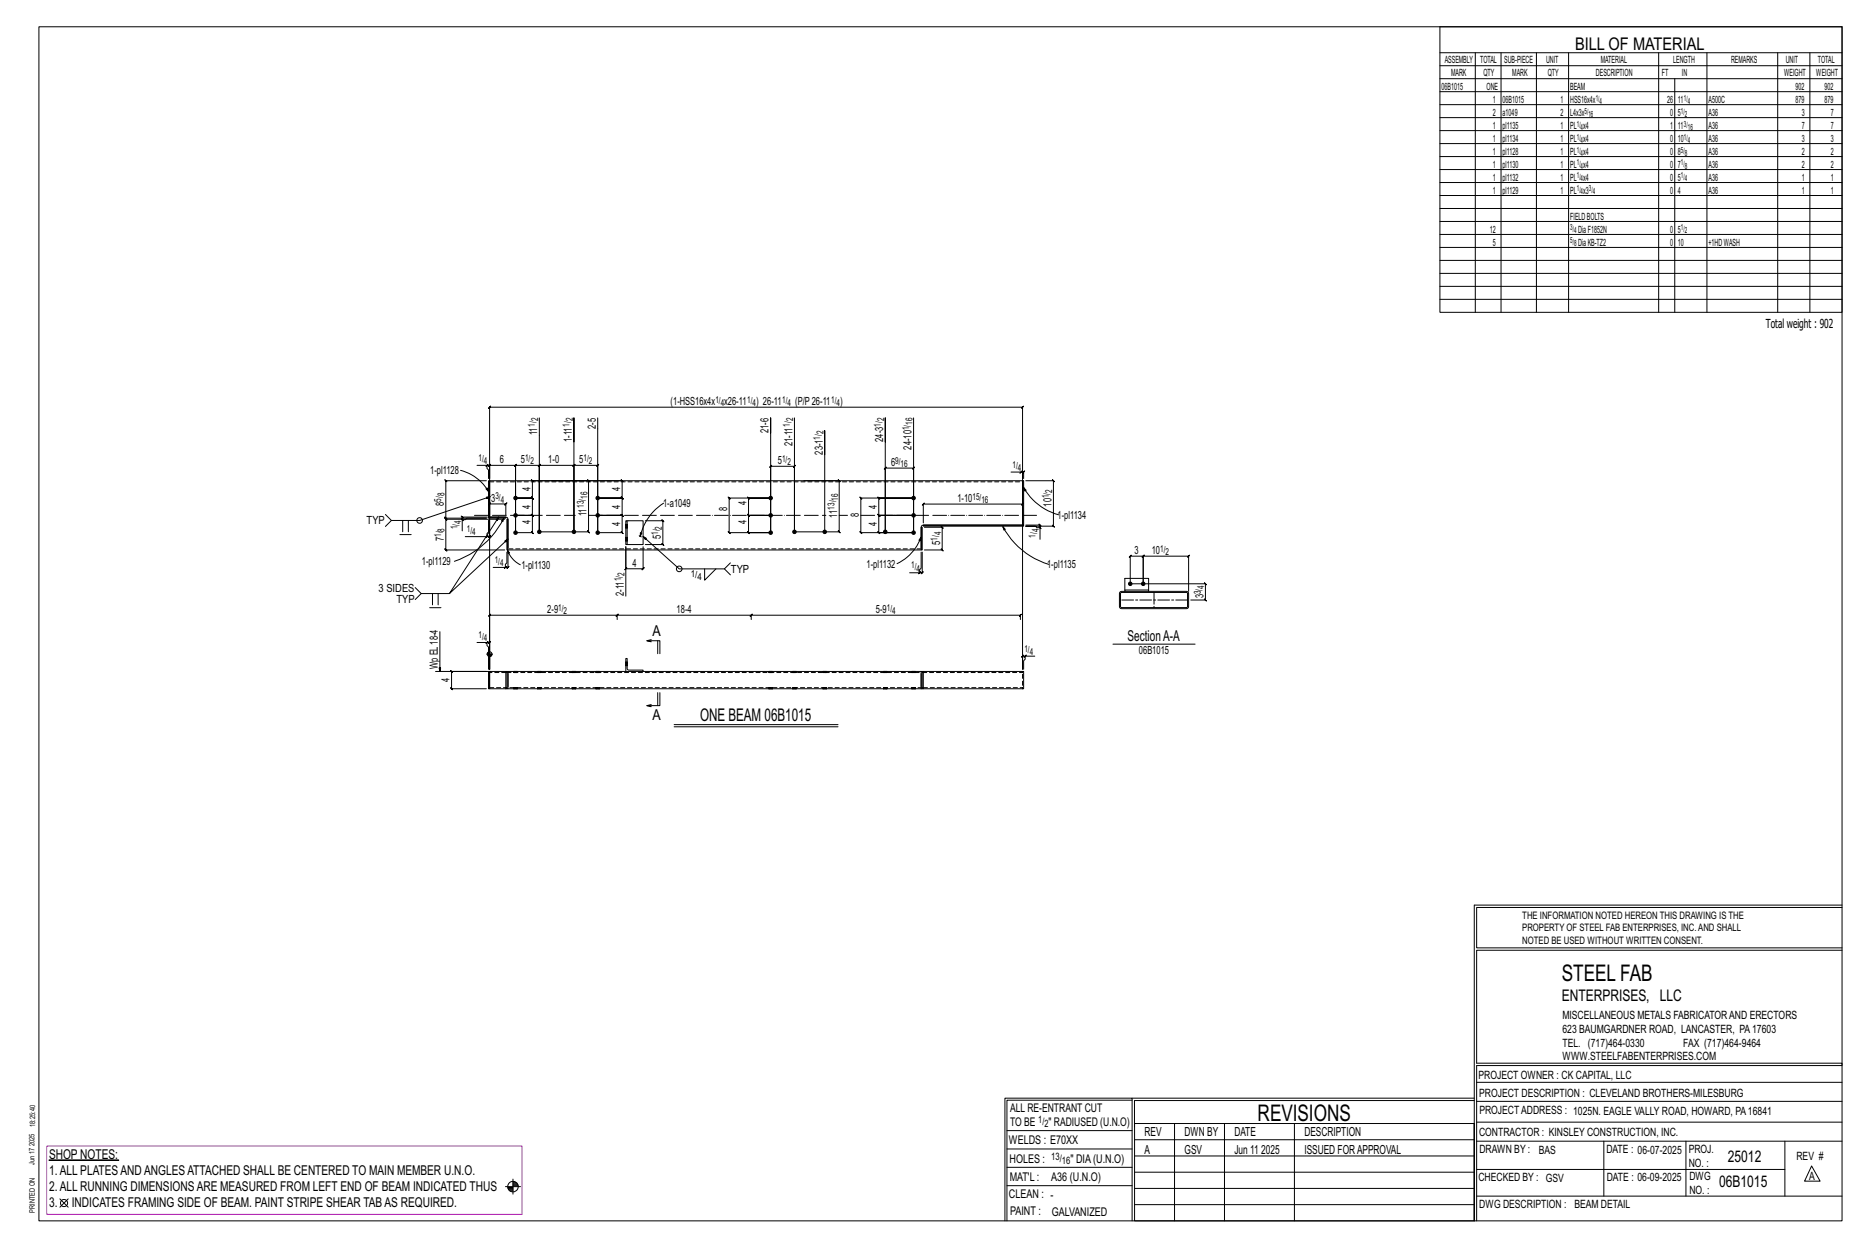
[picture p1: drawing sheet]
<svg xmlns="http://www.w3.org/2000/svg" width="914mm" height="610mm" viewBox="0 0 914 610" stroke-linecap="round" stroke-linejoin="round" font-family="sans-serif">
<g fill="#000" stroke="#000" stroke-width=".49">
<path d="M24 568h34z"/>
<circle cx="252" cy="244" r=".9"/>
<circle cx="252" cy="252" r=".9"/>
<circle cx="293" cy="244" r=".9"/>
<circle cx="293" cy="252" r=".9"/>
<circle cx="377" cy="244" r=".9"/>
<circle cx="377" cy="252" r=".9"/>
<circle cx="447" cy="252" r=".9"/>
<circle cx="447" cy="244" r=".9"/>
<circle cx="252" cy="261" r=".9"/>
<circle cx="264" cy="260" r=".9"/>
<circle cx="281" cy="260" r=".9"/>
<circle cx="293" cy="261" r=".9"/>
<circle cx="377" cy="261" r=".9"/>
<circle cx="389" cy="260" r=".9"/>
<circle cx="404" cy="260" r=".9"/>
<circle cx="433" cy="260" r=".9"/>
<circle cx="447" cy="261" r=".9"/>
<circle cx="553" cy="286" r=".9"/>
<circle cx="560" cy="286" r=".9"/>
</g>
<g fill="none" stroke="#000" stroke-width=".49">
<path d="M19 13h883v584h-883zM705 13h197v140h-197zM705 26h197M705 32h197M705 39h197M722 26v127M735 26v127M752 26v127M768 26v127M812 26v127M820 39v114M836 26v127"/>
<path d="M870 26v127M886 26v127M705 45h197M705 51h197M705 58h197M705 64h197M705 70h197M705 77h197M705 83h197M705 89h197M705 96h197M705 102h197"/>
<path d="M705 108h197M705 115h197M705 121h197M705 127h197M705 134h197M705 140h197M705 146h197M264 204v56h24l1 1-1-1v-25l1 1-1-1h-18M281 216v-12v56M293 204v57M377 212v-8v57v-33v1l1-1h-1h12l-1 1 1-1v32M389 204v56"/>
<path d="M447 204v57v-32h1l-1 1v-1h-14h1l-1 1v-1v31v-56v12M225 230a22 22 0 0 1 14 10M234 228h4v1l1 1v4M238 239h1v1zM238 228l1-1zM238 235h-20l1 1-1-1v19v-1l1 1h-1h20h-9h-1h-2v6M238 228h2h-1l1-1v1v6v-6h-1l1-1v1h12l1-1-1 1v33M240 236v17h8l1 1v14M240 235v19h-1v-19h262v22v-22M270 235h-9h-1l1 1v-1v9l-1-1 1 1h-9h9l-1-1 1 1v8h-1l1 1v-1h-9h9h-1l1 1v-1v9l-1-1 1 1h-9M270 235h35h-1l1 1v-1v9l-1-1 1 1h-12h12l-1-1 1 1v8h-1l1 1v-1h-12h12h-1l1 1v-1v9l-1-1 1 1h-12M393 235h18h-1l1 1v-1v25h-1l1 1v-1h-22"/>
<path d="M404 222v-11v49M495 231h6v3M500 231h-1l1-1zM500 231h1l1-1-1 1v3M501 236v21h-49l-1 1v10M501 239l1 1zM501 239a28 28 0 0 0 17 13M502 235h14h-1l1 1v-1v22h-1l1 1v-1h-14h5l1 1h1v6M192 255l-3 3M197 255v5M200 255v5M226 254l1 1z"/>
<path d="M239 253h-13v-1l1 1h-1v1M239 255v5l-1 1v2h-10M240 253h8v1h-8zM240 255v8v-1l-1 1h1h-2M240 252v-5h-1l1-1v1h8h-1l1-1v1v5M240 243l-35 12h-13l-3-3M244 253l-24 37 29-26M247 253l-1 2h-1zM247 253a42 42 0 0 1-25 22M247 254h-29l1 1-1-1v15l1 1-1-1h29M248 254h1v15h-1zM306 257h.1"/>
<path d="M306 258h.1M306 255h1v11h-1zM307 255h8v11h-8M307 257h.1M307 258h.1M316 255h8v-1l1 1h-1v11l1 1-1-1h-8M325 246a26 26 0 0 0-12 16M356 243l1 1h20h-11v-1l1 1h-1v8l1 1-1-1h11h-11l1 1-1-1v9v-1l1 1h-1h11h-20l-1-1 1 1v-17zM421 243v1h26h-17v-1l1 1h-1v8l1 1-1-1h17h-17l1 1-1-1v9v-1l1 1h-1h17h-26h1l-1-1v1v-17h1zM451 258v11zM452 257h49h-49zM452 256v-9h-1l1-1v1h49h-1l1-1v1v9"/>
<path d="M452 258h9v-1l1 1h-1v11l1 1-1-1h-9M491 258l1 1h-1zM491 258a38 38 0 0 0 22 18M502 257h7v-1l1 1h-1v1M509 258l1 1zM196 262h5M238 263l1-1zM248 277l-1 1zM248 270v5l-1 1v2h-6M248 269l1 2zM248 269a13 13 0 0 0 7 7M249 270v8v-1l-1 1h1h-2"/>
<path d="M249 269h202M281 260v-32v-1l-1 1h1h-17l1-1-1 1v32v-32l1-1-1 1h-12l1-1-1 1v33M281 260v-32h-1l1-1v1h12h-1l1-1v1v33M306 263h.1M306 265h.1M307 263h.1M307 265h.1M313 262h.1M313 262l1 1M313 261h1l-1 1zM315 267v11l-1 1 1-1h-9h1l-1 1v-1v-11v25M315 262l17 16h23l3-3"/>
<path d="M345 278v6l5-6M355 278l3 3M451 263v2l-1-1zM451 263a23 23 0 0 1-12 13M451 270v8l-1 1v1h-5M451 270v10h1l-1 1v-1h-1M203 287l3 3h14M206 290l-3 3M210 297h6M212 290v6M214 290v6M450 281l1-1z"/>
<path d="M548 290l33-1 1 1v7l-1 1h-32l-1-1zM549 290h32v7h-32zM551 289h11M551 289v-6h11v6M582 289v-17l-1 1 1-1h-22l-1 1 1-1v14v-14l-1 1 1-1h-7h1l-1 1v-1v14h37v-1l1 1h-1v8v-1l1 1h-1h-7M215 309v20M234 314h4v2l1 1v10M238 315l1-1zM238 314h2l-1 1 1-1v13v-8M239 320h.1M239 319v1M302 301h66h-1l1-1v3"/>
<path d="M302 303l1-3-1 1h-62v-1l-1 1h1v26v-128l-1 1 1-1h261l-1 1 1-1v128v-6l-1 1 1-1h1M303 300l-1 1zM319 314l-2-1h6v7M319 313h-2M322 313v7M368 301h131l1-1-1 3M368 300l-1 1zM545 315h40M213 329h27M238 329h-17v-1l1 1h-1v8v-1l1 1h-1h17M238 320h3M239 329h1v8h-1z"/>
<path d="M240 320v1M241 320v1M248 329h-8v8h8M248 329h.1M248 336h.1M248 329v8M249 329h-1v8M249 329v8h-1M249 330v6M249 337h202M249 329h202M252 328v1"/>
<path d="M252 329h.1M252 336h.1M252 337h.1M253 328v1M253 329h.1M253 336h.1M253 337h.1M263 328v1M263 329h.1M263 336h.1M263 337h.1M265 328v1"/>
<path d="M265 329h.1M265 336h.1M265 337h.1M280 328v1M280 329h.1M280 336h.1M280 337h.1M282 328v1M282 329h.1M282 336h.1M282 337h.1M292 328v1"/>
<path d="M292 329h.1M292 336h.1M292 337h.1M293 328v1M293 329h.1M293 336h.1M293 337h.1M306 324h.1M306 326h.1M306 329v-7h1v6h8v1M307 324h.1M307 326h.1"/>
<path d="M322 339v6M323 339v6h-6l2 1M376 328v1M376 329h.1M376 336h.1M376 337h.1M378 328v1M378 329h.1M378 336h.1M378 337h.1M388 328v1M388 329h.1"/>
<path d="M388 336h.1M388 337h.1M390 328v1M390 329h.1M390 336h.1M390 337h.1M403 328v1M403 329h.1M403 336h.1M403 337h.1M405 328v1M405 329h.1"/>
<path d="M405 336h.1M405 337h.1M432 328v1M432 329h.1M432 336h.1M432 337h.1M434 328v1M434 329h.1M434 336h.1M434 337h.1M446 328v1M446 329h.1"/>
<path d="M446 336h.1M446 337h.1M448 328v1M448 329h.1M448 336h.1M448 337h.1M451 330v6M451 329h1M451 336h1M451 329v8M452 329h-1v8M452 329v8h-1"/>
<path d="M452 329h49v8h-49M502 321l-1 1zM507 321h-5v2h-1v4M319 345h-2M330 355h80M330 356h80M722 443v154M722 443h180M902 444h-179v20h179M902 465h-179v55h179v1h-179v76M554 538h-61v59M554 537h168"/>
<path d="M722 538h-167v13M723 539h179M723 530h179M493 553h61M555 550h167v47h-167zM555 558h167M575 550v47M599 550v47M634 550v47M723 549h179M723 558h179M785 558v27"/>
<path d="M825 558v27M874 558v27M251 577v7M251 579h2M251 580h3M251 578h2M493 571h61M493 562h61M555 573h167M555 566h167M723 572h151M887 570l4 8h-8z"/>
<path d="M29 587l4 4M33 587l-4 4M247 581h8M249 581h2M249 582h2M250 583h1M492 597v-60h62v60M493 580h61M555 589h167M555 581h167M723 585h179"/>
<circle cx="205" cy="255" r="1.4"/>
<circle cx="332" cy="278" r="1.4"/>
<circle cx="240" cy="320" r="1.2"/>
<circle cx="31" cy="589" r="1.8"/>
<circle cx="251" cy="581" r="2.6"/>
</g>
<path d="M23 561h233v33h-233z" fill="none" stroke="#f0f" stroke-width=".5"/>
<g fill="none" stroke="#000" stroke-width=".49" stroke-dasharray="2 1.4">
<path d="M240 236h261M306 257h1zM306 257h1M306 257h.1M306 258h.1M306 258h1M306 257l1 1M307 257h-1M307 257h.1M307 257v1M306 263l1 1zM306 263h1"/>
<path d="M306 263h.1M306 265h.1M306 264l1 1M306 264h1M306 265h1M307 263h-1M307 263h.1M307 264h.1M451 269h-202M240 336h8M248 329h-8M248 329h203"/>
<path d="M252 336h.1M252 336v1M252 329h.1M252 328h.1M252 337h.1M252 337v-1M252 328v1M252 336v1zM252 337l1-1M252 336h1M252 328l1 1zM253 337v-1"/>
<path d="M253 328v1M253 328h.1M253 337h.1M253 329h.1M263 329h.1M263 328h.1M263 336h.1M263 336v1M263 337h.1M263 328v1M263 337v-1M264 328l-1 1"/>
<path d="M264 336v1zM264 337v-1M264 328v1zM264 329h.1M264 337l1-1M264 336h.1M264 328v1M265 328v1M265 337v-1M265 328h.1M265 329h.1M265 337h.1"/>
<path d="M280 329h.1M280 328h.1M280 336h.1M280 336v1M280 337h.1M280 328v1M280 337v-1M281 328l-1 1M281 336v1zM281 337v-1M281 328v1zM281 329h.1"/>
<path d="M281 337l1-1M281 336h.1M281 328v1M282 328v1M282 337v-1M282 328h.1M282 329h.1M282 337h.1M292 336h.1M292 336v1M292 329h.1M292 328h.1"/>
<path d="M292 337h.1M292 337v-1M292 328v1M292 336l1 1zM293 337v-1M293 336h.1M293 328v1zM293 328l-1 1M293 329h-1M293 328v1M293 328h.1M293 337h.1"/>
<path d="M293 329h.1M306 324l1 1zM306 324h1M306 324h.1M306 326h.1M306 325l1 1M306 325h1M306 326h1M307 324h-1M307 324h.1M307 325h.1M376 336h.1"/>
<path d="M376 336v1M376 329h.1M376 328h.1M376 337h.1M377 337v-1M377 328l-1 1M377 336v1zM377 337l1-1M377 336h1M377 328l1 1zM377 328v1M377 329h.1"/>
<path d="M378 337v-1M378 328v1M378 328h.1M378 337h.1M378 329h.1M388 329h.1M388 328h.1M388 336h.1M388 336v1M388 337h.1M388 328v1M388 337v-1"/>
<path d="M389 328l-1 1M389 336v1zM389 337v-1M389 328v1zM389 329h.1M389 336h.1M389 328v1M389 337l1-1M390 328h.1M390 329h.1M390 337v-1M390 337h.1"/>
<path d="M403 329h.1M403 328h.1M403 336h.1M403 336v1M403 337h.1M403 328v1M403 337v-1M403 336l1 1zM404 328v1zM404 328l-1 1M404 329h-1M404 337v-1"/>
<path d="M404 336h.1M404 328v1M404 337l1-1M405 328h.1M405 329h.1M405 337v-1M405 337h.1M432 329h.1M432 328h1M432 336h1M432 336v1M433 337h-1"/>
<path d="M433 328l-1 1M433 337v-1M433 328v1M433 336v1zM433 328l1 1zM433 329h.1M433 337l1-1M433 336h1M434 328v1M434 337v-1M434 328h.1M434 329h.1"/>
<path d="M434 337h.1M446 336h.1M446 336v1M446 329h.1M446 328h.1M446 337h.1M447 337v-1M447 328l-1 1M447 336v1zM447 337l1-1M447 336h1M447 328l1 1z"/>
<path d="M447 328v1M447 329h.1M448 337v-1M448 328v1M448 328h.1M448 337h.1M448 329h.1M451 336h-203M452 336h49v1v-8M501 329h-49"/>
</g>
<path d="M232 252h50M288 252h116M411 252h4M421 252h86" fill="none" stroke="#000" stroke-width=".49" stroke-dasharray="6.8 1 0 1"/>
<path d="M565 290v7M581 294h-33" fill="none" stroke="#000" stroke-width=".49" stroke-dasharray="5.8 1 1 1"/>
<g font-size="11.2">
<text x="764" y="480">STEEL FAB</text>
<text x="616" y="548">REVISIONS</text>
</g>
<g font-size="8.6">
<text x="771" y="24">BILL OF MATERIAL</text>
<text x="343" y="353">ONE BEAM 06B1015</text>
</g>
<g font-size="7.9">
<text x="765" y="490">ENTERPRISES, LLC</text>
<text x="846" y="569">25012</text>
<text x="842" y="581">06B1015</text>
</g>
<g font-size="7.3">
<text x="319" y="311">A</text>
<text x="552" y="313">SectionA-A</text>
<text x="319" y="352">A</text>
</g>
<g font-size="6.6">
<text x="24" y="567">SHOP NOTES:</text>
<text x="24" y="575">1.ALL PLATESANDANGLESATTACHED SHALL BE CENTERED TO MAIN MEMBER U.N.O.</text>
<text x="24" y="583">2.ALL RUNNING DIMENSIONSARE MEASURED FROM LEFT END OF BEAM INDICATED THUS</text>
<text x="24" y="591">3.</text>
<text x="35" y="591">INDICATES FRAMING SIDE OF BEAM. PAINT STRIPE SHEAR TABAS REQUIRED.</text>
</g>
<g font-size="6.1">
<text x="864" y="161">Total weight : 902</text>
<text x="560" y="556">REV</text>
<text x="580" y="556">DWN BY</text>
<text x="604" y="556">DATE</text>
<text x="639" y="556">DESCRIPTION</text>
<text x="560" y="564">A</text>
<text x="580" y="564">GSV</text>
<text x="604" y="564">Jun 11</text>
<text x="617" y="564">2025</text>
<text x="639" y="564">ISSUED FORAPPROVAL</text>
</g>
<g font-size="5.9">
<text x="494" y="560">WELDS : E70XX</text>
<text x="494" y="569">HOLES :</text>
<text x="524" y="569">&quot; DIA(U.N.O)</text>
<text x="494" y="578">MAT'L :</text>
<text x="515" y="578">A36 (U.N.O)</text>
<text x="494" y="586">CLEAN : -</text>
<text x="495" y="595">PAINT :</text>
<text x="515" y="595">GALVANIZED</text>
</g>
<g font-size="5.8">
<text x="494" y="544">ALL RE-ENTRANT CUT</text>
<text x="494" y="551">TO BE</text>
<text x="513" y="551">&quot; RADIUSED (U.N.O)</text>
</g>
<g font-size="5.6">
<text x="765" y="499">MISCELLANEOUS METALS FABRICATORAND ERECTORS</text>
<text x="765" y="505">623 BAUMGARDNER ROAD, LANCASTER, PA17603</text>
<text x="765" y="512">TEL. (717)464-0330</text>
<text x="824" y="512">FAX (717)464-9464</text>
<text x="765" y="519">WWW.STEELFABENTERPRISES.COM</text>
<text x="724" y="528">PROJECT OWNER : CK CAPITAL, LLC</text>
<text x="724" y="537">PROJECT DESCRIPTION : CLEVELAND BROTHERS-MILESBURG</text>
<text x="724" y="545">PROJECTADDRESS : 1025N. EAGLE VALLY ROAD, HOWARD, PA16841</text>
<text x="724" y="556">CONTRACTOR : KINSLEY CONSTRUCTION, INC.</text>
<text x="724" y="564">DRAWN BY :</text>
<text x="753" y="564">BAS</text>
<text x="786" y="564">DATE : 06-07-2025</text>
<text x="827" y="564">PROJ.</text>
<text x="879" y="568">REV #</text>
<text x="827" y="571">NO. :</text>
<text x="724" y="578">CHECKED BY : GSV</text>
<text x="787" y="578">DATE : 06-09-2025</text>
<text x="827" y="578">DWG</text>
<text x="886" y="578">A</text>
<text x="827" y="584">NO. :</text>
<text x="724" y="591">DWG DESCRIPTION : BEAM DETAIL</text>
</g>
<g font-size="5.5">
<text x="328" y="198">(1-HSS16x4x</text>
<text x="355" y="198">x26-11</text>
<text x="370" y="198">) 26-11</text>
<text x="389" y="198">(P/P26-11</text>
<text x="411" y="198">)</text>
<text x="292" y="210" transform="rotate(-90 292 210)">2-5</text>
<text x="263" y="213" transform="rotate(-90 263 213)">11</text>
<text x="376" y="212" transform="rotate(-90 376 212)">21-6</text>
<text x="280" y="216" transform="rotate(-90 280 216)">1-11</text>
<text x="388" y="218" transform="rotate(-90 388 218)">21-11</text>
<text x="432" y="216" transform="rotate(-90 432 216)">24-3</text>
<text x="446" y="220" transform="rotate(-90 446 220)">24-10</text>
<text x="245" y="227">6</text>
<text x="255" y="227">5</text>
<text x="268" y="227">1-0</text>
<text x="284" y="227">5</text>
<text x="381" y="227">5</text>
<text x="403" y="222" transform="rotate(-90 403 222)">23-1</text>
<text x="211" y="232">1-pl1128</text>
<text x="436" y="228">6</text>
<text x="240" y="246">3</text>
<text x="260" y="240" transform="rotate(-90 260 240)">4</text>
<text x="304" y="240" transform="rotate(-90 304 240)">4</text>
<text x="469" y="246">1-10</text>
<text x="217" y="248" transform="rotate(-90 217 248)">8</text>
<text x="260" y="249" transform="rotate(-90 260 249)">4</text>
<text x="304" y="249" transform="rotate(-90 304 249)">4</text>
<text x="325" y="248">1-a1049</text>
<text x="356" y="250" transform="rotate(-90 356 250)">8</text>
<text x="365" y="247" transform="rotate(-90 365 247)">4</text>
<text x="429" y="249" transform="rotate(-90 429 249)">4</text>
<text x="515" y="248" transform="rotate(-90 515 248)">10</text>
<text x="179" y="256">TYP</text>
<text x="260" y="257" transform="rotate(-90 260 257)">4</text>
<text x="287" y="253" transform="rotate(-90 287 253)">11</text>
<text x="304" y="257" transform="rotate(-90 304 257)">4</text>
<text x="365" y="256" transform="rotate(-90 365 256)">4</text>
<text x="410" y="253" transform="rotate(-90 410 253)">11</text>
<text x="420" y="253" transform="rotate(-90 420 253)">8</text>
<text x="429" y="257" transform="rotate(-90 429 257)">4</text>
<text x="518" y="254">1-pl1134</text>
<text x="323" y="264" transform="rotate(-90 323 264)">5</text>
<text x="217" y="265" transform="rotate(-90 217 265)">7</text>
<text x="460" y="267" transform="rotate(-90 460 267)">5</text>
<text x="555" y="271">3</text>
<text x="564" y="271">10</text>
<text x="207" y="277">1-pl1129</text>
<text x="255" y="278">1-pl1130</text>
<text x="310" y="277">4</text>
<text x="358" y="280">TYP</text>
<text x="424" y="278">1-pl1132</text>
<text x="513" y="278">1-pl1135</text>
<text x="185" y="289">3 SIDES</text>
<text x="305" y="292" transform="rotate(-90 305 292)">2-11</text>
<text x="589" y="293" transform="rotate(-90 589 293)">3</text>
<text x="194" y="295">TYP</text>
<text x="268" y="300">2-9</text>
<text x="331" y="300">18-4</text>
<text x="429" y="300">5-9</text>
<text x="558" y="320">06B1015</text>
<text x="214" y="327" transform="rotate(-90 214 327)">Wp EL18-4</text>
<text x="220" y="334" transform="rotate(-90 220 334)">4</text>
</g>
<g font-size="5">
<text x="745" y="450">THE INFORMATION NOTED HEREON THIS DRAWING IS THE</text>
<text x="745" y="456">PROPERTY OF STEEL FAB ENTERPRISES, INC.AND SHALL</text>
<text x="745" y="462">NOTED BE USED WITHOUT WRITTEN CONSENT.</text>
<text x="508" y="550">1/</text>
<text x="511" y="551">2</text>
<text x="515" y="568">13/</text>
<text x="520" y="570">16</text>
</g>
<g font-size="4.9">
<text x="707" y="31">ASSEMBLY</text>
<text x="725" y="31">TOTAL</text>
<text x="736" y="31">SUB-PIECE</text>
<text x="757" y="31">UNIT</text>
<text x="784" y="31">MATERIAL</text>
<text x="819" y="31">LENGTH</text>
<text x="847" y="31">REMARKS</text>
<text x="874" y="31">UNIT</text>
<text x="890" y="31">TOTAL</text>
<text x="710" y="37">MARK</text>
<text x="726" y="37">QTY</text>
<text x="740" y="37">MARK</text>
<text x="758" y="37">QTY</text>
<text x="781" y="37">DESCRIPTION</text>
<text x="814" y="37">FT</text>
<text x="823" y="37">IN</text>
<text x="873" y="37">WEIGHT</text>
<text x="889" y="37">WEIGHT</text>
<text x="706" y="44">06B1015</text>
<text x="728" y="44">ONE</text>
<text x="769" y="44">BEAM</text>
<text x="879" y="44">902</text>
<text x="893" y="44">902</text>
<text x="731" y="50">1</text>
<text x="736" y="50">06B1015</text>
<text x="764" y="50">1</text>
<text x="769" y="50">HSS16x4x</text>
<text x="816" y="50">26</text>
<text x="821" y="50">11</text>
<text x="836" y="50">A500C</text>
<text x="879" y="50">879</text>
<text x="893" y="50">879</text>
<text x="731" y="57">2</text>
<text x="736" y="57">a1049</text>
<text x="764" y="57">2</text>
<text x="769" y="57">L4x3x</text>
<text x="818" y="57">0</text>
<text x="821" y="57">5</text>
<text x="836" y="57">A36</text>
<text x="882" y="57">3</text>
<text x="896" y="57">7</text>
<text x="731" y="63">1</text>
<text x="736" y="63">pl1135</text>
<text x="764" y="63">1</text>
<text x="769" y="63">PL x4</text>
<text x="818" y="63">1</text>
<text x="821" y="63">11</text>
<text x="836" y="63">A36</text>
<text x="882" y="63">7</text>
<text x="896" y="63">7</text>
<text x="731" y="69">1</text>
<text x="736" y="69">pl1134</text>
<text x="764" y="69">1</text>
<text x="769" y="69">PL x4</text>
<text x="818" y="69">0</text>
<text x="821" y="69">10</text>
<text x="836" y="69">A36</text>
<text x="882" y="69">3</text>
<text x="896" y="69">3</text>
<text x="731" y="76">1</text>
<text x="736" y="76">pl1128</text>
<text x="764" y="76">1</text>
<text x="769" y="76">PL x4</text>
<text x="818" y="76">0</text>
<text x="821" y="76">8</text>
<text x="836" y="76">A36</text>
<text x="882" y="76">2</text>
<text x="896" y="76">2</text>
<text x="731" y="82">1</text>
<text x="736" y="82">pl1130</text>
<text x="764" y="82">1</text>
<text x="769" y="82">PL x4</text>
<text x="818" y="82">0</text>
<text x="821" y="82">7</text>
<text x="836" y="82">A36</text>
<text x="882" y="82">2</text>
<text x="896" y="82">2</text>
<text x="731" y="88">1</text>
<text x="736" y="88">pl1132</text>
<text x="764" y="88">1</text>
<text x="769" y="88">PL x4</text>
<text x="818" y="88">0</text>
<text x="821" y="88">5</text>
<text x="836" y="88">A36</text>
<text x="882" y="88">1</text>
<text x="896" y="88">1</text>
<text x="731" y="95">1</text>
<text x="736" y="95">pl1129</text>
<text x="764" y="95">1</text>
<text x="769" y="95">PL x3</text>
<text x="818" y="95">0</text>
<text x="821" y="95">4</text>
<text x="836" y="95">A36</text>
<text x="882" y="95">1</text>
<text x="896" y="95">1</text>
<text x="769" y="107">FIELDBOLTS</text>
<text x="729" y="114">12</text>
<text x="772" y="114">DiaF1852N</text>
<text x="818" y="114">0</text>
<text x="821" y="114">5</text>
<text x="731" y="120">5</text>
<text x="772" y="120">DiaKB-TZ2</text>
<text x="818" y="120">0</text>
<text x="821" y="120">10</text>
<text x="836" y="120">+1HDWASH</text>
</g>
<g font-size="4.7">
<text x="350" y="197">1/</text>
<text x="366" y="197">1/</text>
<text x="383" y="197">1/</text>
<text x="407" y="197">1/</text>
<text x="353" y="199">4</text>
<text x="368" y="199">4</text>
<text x="385" y="199">4</text>
<text x="410" y="199">4</text>
<text x="262" y="209" transform="rotate(-90 262 209)">1/</text>
<text x="263" y="206" transform="rotate(-90 263 206)">2</text>
<text x="279" y="209" transform="rotate(-90 279 209)">1/</text>
<text x="280" y="206" transform="rotate(-90 280 206)">2</text>
<text x="387" y="209" transform="rotate(-90 387 209)">1/</text>
<text x="388" y="206" transform="rotate(-90 388 206)">2</text>
<text x="431" y="209" transform="rotate(-90 431 209)">1/</text>
<text x="433" y="206" transform="rotate(-90 433 206)">2</text>
<text x="447" y="208" transform="rotate(-90 447 208)">16</text>
<text x="401" y="215" transform="rotate(-90 401 215)">1/</text>
<text x="403" y="212" transform="rotate(-90 403 212)">2</text>
<text x="445" y="211" transform="rotate(-90 445 211)">1/</text>
<text x="234" y="225">1/</text>
<text x="237" y="227">4</text>
<text x="257" y="225">1/</text>
<text x="260" y="227">2</text>
<text x="286" y="225">1/</text>
<text x="288" y="227">2</text>
<text x="383" y="226">1/</text>
<text x="385" y="228">2</text>
<text x="438" y="227">9/</text>
<text x="441" y="228">16</text>
<text x="496" y="229">1/</text>
<text x="498" y="230">4</text>
<text x="216" y="246" transform="rotate(-90 216 246)">5/</text>
<text x="218" y="243" transform="rotate(-90 218 243)">8</text>
<text x="242" y="244">3/</text>
<text x="245" y="246">4</text>
<text x="288" y="244" transform="rotate(-90 288 244)">16</text>
<text x="410" y="245" transform="rotate(-90 410 245)">16</text>
<text x="476" y="244">15/</text>
<text x="513" y="244" transform="rotate(-90 513 244)">1/</text>
<text x="515" y="241" transform="rotate(-90 515 241)">2</text>
<text x="286" y="248" transform="rotate(-90 286 248)">13/</text>
<text x="409" y="249" transform="rotate(-90 409 249)">13/</text>
<text x="480" y="246">16</text>
<text x="226" y="256" transform="rotate(-90 226 256)">4</text>
<text x="216" y="263" transform="rotate(-90 216 263)">1/</text>
<text x="218" y="260" transform="rotate(-90 218 260)">8</text>
<text x="224" y="259" transform="rotate(-90 224 259)">1/</text>
<text x="228" y="260">1/</text>
<text x="231" y="262">4</text>
<text x="322" y="262" transform="rotate(-90 322 262)">1/</text>
<text x="324" y="259" transform="rotate(-90 324 259)">2</text>
<text x="461" y="262" transform="rotate(-90 461 262)">4</text>
<text x="507" y="263" transform="rotate(-90 507 263)">1/</text>
<text x="509" y="260" transform="rotate(-90 509 260)">4</text>
<text x="459" y="265" transform="rotate(-90 459 265)">1/</text>
<text x="568" y="270">1/</text>
<text x="242" y="275">1/</text>
<text x="571" y="272">2</text>
<text x="245" y="277">4</text>
<text x="306" y="282" transform="rotate(-90 306 282)">2</text>
<text x="446" y="278">1/</text>
<text x="449" y="280">4</text>
<text x="304" y="284" transform="rotate(-90 304 284)">1/</text>
<text x="338" y="282">1/</text>
<text x="341" y="284">4</text>
<text x="588" y="291" transform="rotate(-90 588 291)">3/</text>
<text x="589" y="288" transform="rotate(-90 589 288)">4</text>
<text x="273" y="299">1/</text>
<text x="434" y="299">1/</text>
<text x="276" y="300">2</text>
<text x="437" y="300">4</text>
<text x="234" y="312">1/</text>
<text x="237" y="314">4</text>
<text x="501" y="319">1/</text>
<text x="504" y="320">4</text>
</g>
<g font-size="4.2">
<text x="781" y="49">1/</text>
<text x="783" y="51">4</text>
<text x="824" y="49">1/</text>
<text x="826" y="51">4</text>
<text x="776" y="56">5/</text>
<text x="778" y="57">16</text>
<text x="823" y="56">1/</text>
<text x="825" y="57">2</text>
<text x="772" y="62">1/</text>
<text x="774" y="63">4</text>
<text x="824" y="62">3/</text>
<text x="826" y="63">16</text>
<text x="772" y="68">1/</text>
<text x="774" y="70">4</text>
<text x="824" y="68">1/</text>
<text x="826" y="70">4</text>
<text x="772" y="75">1/</text>
<text x="774" y="76">4</text>
<text x="823" y="75">5/</text>
<text x="825" y="76">8</text>
<text x="772" y="81">1/</text>
<text x="774" y="82">4</text>
<text x="823" y="81">1/</text>
<text x="825" y="82">8</text>
<text x="772" y="87">1/</text>
<text x="774" y="89">4</text>
<text x="823" y="87">1/</text>
<text x="825" y="89">4</text>
<text x="772" y="94">1/</text>
<text x="774" y="95">4</text>
<text x="778" y="94">3/</text>
<text x="780" y="95">4</text>
<text x="769" y="113">3/</text>
<text x="823" y="113">1/</text>
<text x="769" y="119">5/</text>
<text x="770" y="114">4</text>
<text x="825" y="114">2</text>
<text x="770" y="121">8</text>
</g>
<g font-size="3.7">
<text x="17" y="551" transform="rotate(-90 17 551)">18:25:40</text>
<text x="17" y="561" transform="rotate(-90 17 561)">2025</text>
<text x="17" y="570" transform="rotate(-90 17 570)">Jun 17</text>
<text x="17" y="593" transform="rotate(-90 17 593)">PRINTED ON</text>
</g>
</svg>
